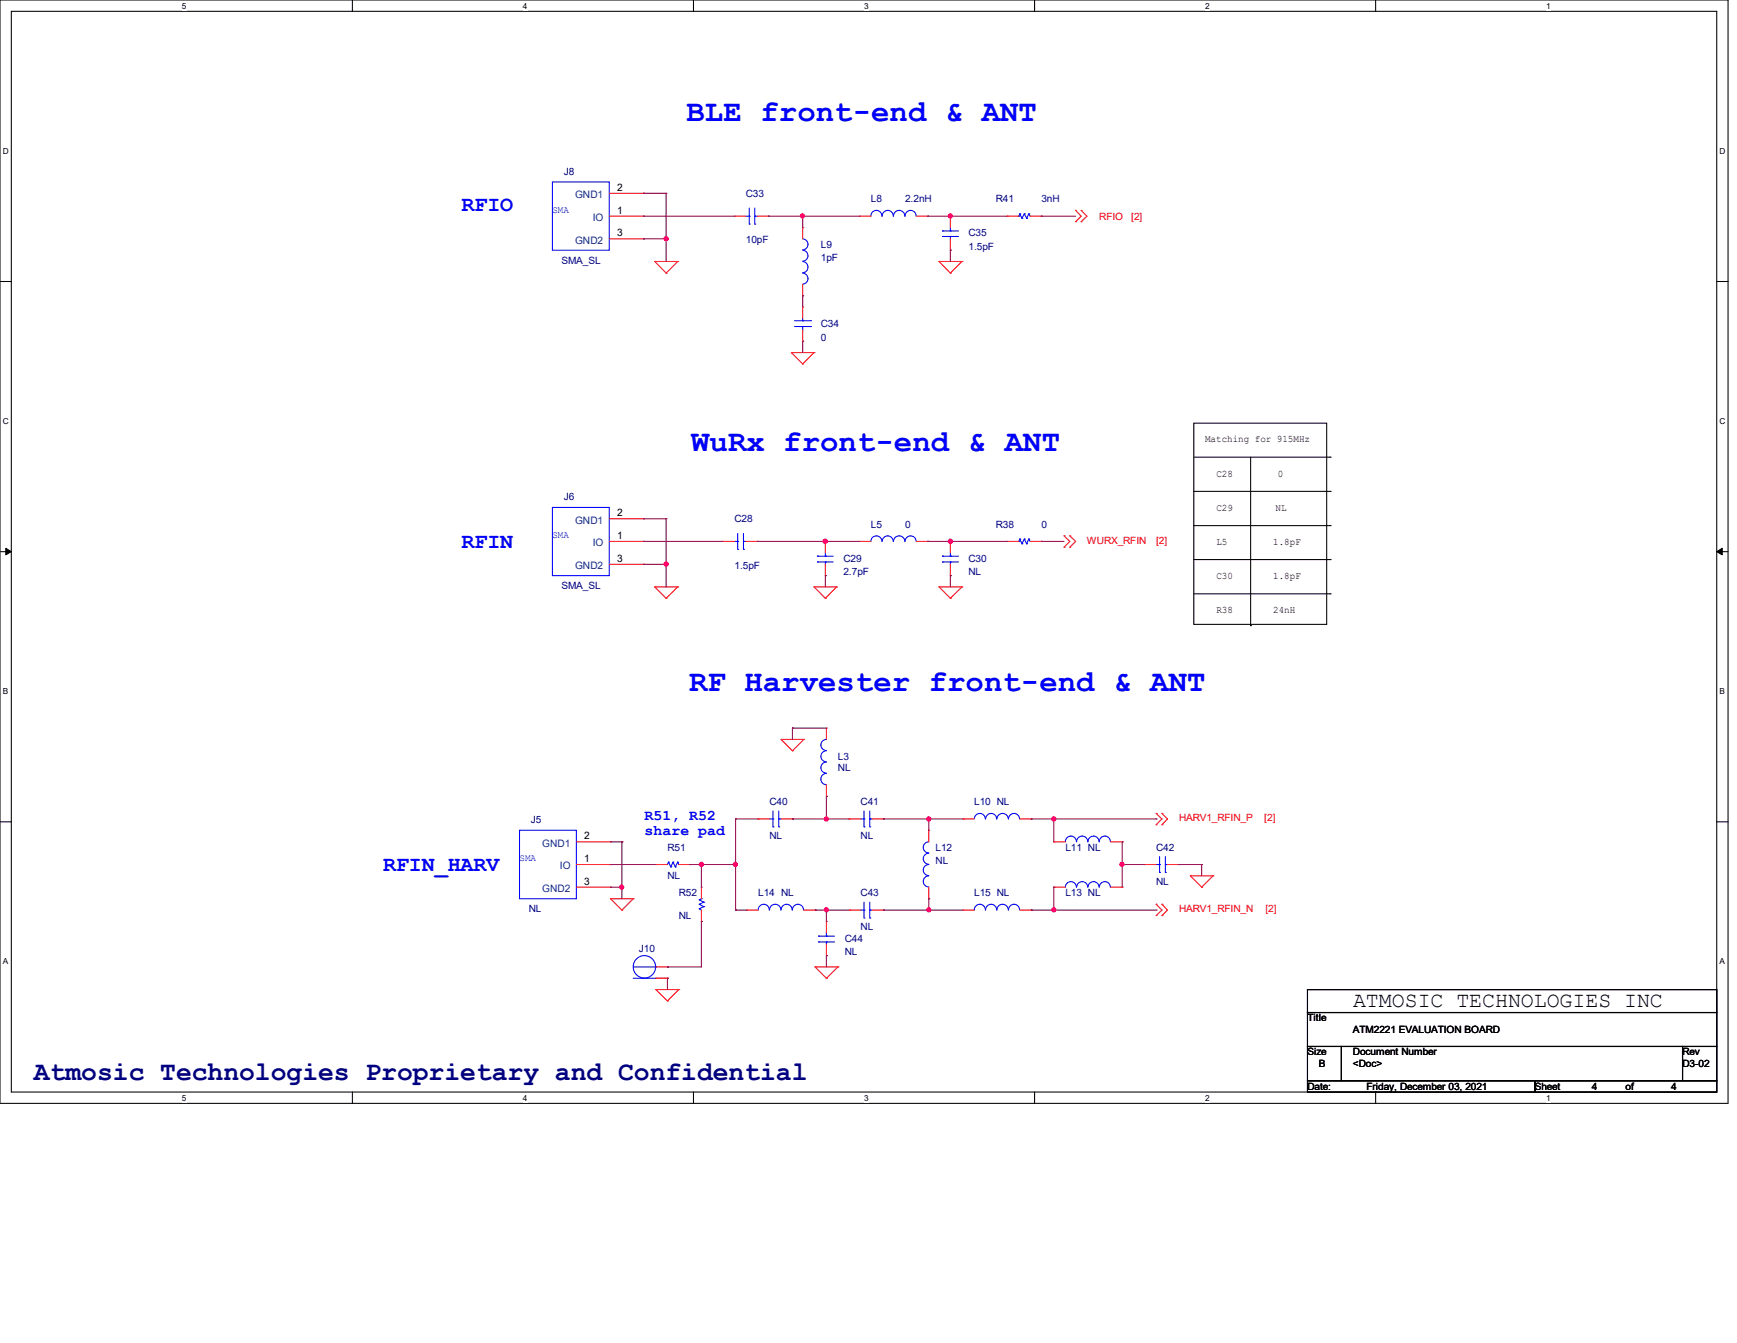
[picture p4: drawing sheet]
<svg xmlns="http://www.w3.org/2000/svg" width="279mm" height="216mm" viewBox="0 0 279 216" stroke-linecap="round" stroke-linejoin="round" font-family="sans-serif">
<path d="M0 0h278v177.4h-278zM1.8 1.8h274.3v173.8h-274.3z" fill="none" stroke="#000" stroke-width=".17"/>
<g fill="#fff">
<path d="M29.3 .2h.7v1.5h-.7z"/>
<path d="M29.3 175.8h.7v1.4h-.7z"/>
</g>
<path d="M56.7 0v1.8M56.7 175.6v1.8" fill="none" stroke="#000" stroke-width=".17"/>
<g fill="#fff">
<path d="M84.1 .2h.7v1.5h-.7z"/>
<path d="M84.1 175.8h.7v1.4h-.7z"/>
</g>
<path d="M111.5 0v1.8M111.5 175.6v1.8" fill="none" stroke="#000" stroke-width=".17"/>
<g fill="#fff">
<path d="M139 .2h.7v1.5h-.7z"/>
<path d="M139 175.8h.7v1.4h-.7z"/>
</g>
<path d="M166.4 0v1.8M166.4 175.6v1.8" fill="none" stroke="#000" stroke-width=".17"/>
<g fill="#fff">
<path d="M193.8 .2h.8v1.5h-.8z"/>
<path d="M193.8 175.8h.8v1.4h-.8z"/>
</g>
<path d="M221.3 0v1.8M221.3 175.6v1.8" fill="none" stroke="#000" stroke-width=".17"/>
<g fill="#fff">
<path d="M248.7 .2h.7v1.5h-.7z"/>
<path d="M248.7 175.8h.7v1.4h-.7z"/>
<path d="M.5 23.5h.9v1.5h-.9z"/>
<path d="M276.6 23.5h.9v1.5h-.9z"/>
<path d="M.5 67h.9v1.5h-.9z"/>
<path d="M276.6 67h.9v1.5h-.9z"/>
</g>
<path d="M0 45.3h1.8M276.1 45.3h1.9" fill="none" stroke="#000" stroke-width=".17"/>
<g fill="#fff">
<path d="M.5 110.4h.8v1.5h-.8z"/>
<path d="M276.6 110.4h.9v1.5h-.9z"/>
</g>
<path d="M0 88.7h1.8M276.1 88.7h1.9" fill="none" stroke="#000" stroke-width=".17"/>
<path d="M.9 88.1l.9 .6-.9 .5zM276.1 88.7l.9-.6v1.1z" fill="#000" stroke="#000" stroke-width=".16"/>
<g fill="#fff">
<path d="M.5 153.8h.8v1.5h-.8z"/>
<path d="M276.6 153.8h.9v1.5h-.9z"/>
</g>
<g fill="none" stroke="#000" stroke-width=".17">
<path d="M192 68h21.4v32.4h-21.4zM192 73.5h22M192 79h22M201.2 73.5v27.1M214 73.5h.1M214 79h.1M192 84.5h22M192 90h22M192 95.5h22M214 84.5h.1M214 90h.1M214 95.5h.1"/>
<path d="M201.2 100.6h.1M0 132.1h1.8M276.1 132.1h1.9M210.3 159.1h65.8v3.7h-65.8zM210.3 162.8h65.8v5.4h-65.8zM210.3 168.2h5.5v5.5h-5.5zM210.3 173.7h36.6v1.9h-36.6zM215.8 168.2h54.8v5.5h-54.8zM246.9 173.7h29.2v1.9h-29.2zM270.6 168.2h5.5v5.5h-5.5z"/>
</g>
<g fill="none" stroke="#f00" stroke-width=".17">
<path d="M98 34.8h5.5M98 31.1h5.5M98 38.4h5.5M103.5 34.8h.1M103.5 31.1h.1M103.5 38.4h.1M118.2 34.8h.1M118.2 34.8h1.8M121.8 34.8h1.8M123.6 34.8h.1M129.1 36.6h.1M129.1 36.6v1.8"/>
<path d="M138.3 34.8h.1M138.3 34.8h1.8M147.4 34.8h1.8M149.2 34.8h.1M152.9 34.8h.1M152.9 34.8v1.8M152.9 38.4v1.8M162 34.8h.1M162 34.8h1.9M165.7 34.8h1.8M167.5 34.8h.1M173 33.8h.1"/>
<path d="M173 35.6h.1M173 33.8l.9 1-.9 .8M173.9 33.8h.1M173.9 35.6h.1M173.9 33.8l.9 1-.9 .8M105.3 42h.1M105.3 42h3.7M105.3 42l1.8 1.9M107.1 43.9h.1M109 42h.1M109 42l-1.9 1.9M127.3 56.7h.1"/>
<path d="M127.3 56.7h3.6M127.3 56.7l1.8 1.8M129.1 58.5h.1M129.1 47.5h.1M129.1 49.4h.1M129.1 54.9h.1M129.1 45.7v1.8M129.1 49.4v1.8M129.1 53v1.9M130.9 56.7h.1M130.9 56.7l-1.8 1.8M151 42h.1"/>
<path d="M151 42h3.7M151 42l1.9 1.9M152.9 43.9h.1M152.9 40.2h.1M154.7 42h.1M154.7 42l-1.8 1.9M98 87h5.5M98 83.4h5.5M98 90.7h5.5M103.5 87h.1M103.5 83.4h.1M103.5 90.7h.1"/>
<path d="M105.3 94.4h.1M105.3 94.4h3.7M105.3 94.4l1.8 1.8M107.1 96.2h.1M109 94.4h.1M109 94.4l-1.9 1.8M116.3 87h.1M116.3 87h1.9M120 87h1.8M121.8 87h.1M130.9 94.4h.1M130.9 94.4h3.7"/>
<path d="M130.9 94.4l1.9 1.8M132.8 96.2h.1M132.8 92.5h.1M132.8 87h.1M132.8 87v1.9M132.8 90.7v1.8M134.6 94.4h.1M134.6 94.4l-1.8 1.8M138.3 87h.1M138.3 87h1.8M147.4 87h1.8M149.2 87h.1"/>
<path d="M151 94.4h.1M151 94.4h3.7M151 94.4l1.9 1.8M152.9 96.2h.1M152.9 92.5h.1M152.9 87h.1M152.9 87v1.9M152.9 90.7v1.8M154.7 94.4h.1M154.7 94.4l-1.8 1.8M162 87h.1M162 87h1.9"/>
<path d="M165.7 87h1.8M167.5 87h.1M171.2 88h.1M171.2 86.1h.1M171.2 86.1l.9 .9-.9 1M172.1 88h.1M172.1 86.1h.1M172.1 86.1l.9 .9-.9 1M125.6 118.9h.1M125.6 118.9h3.7M125.6 118.9l1.9 1.8M129.3 118.9h.1"/>
<path d="M129.3 118.9l-1.8 1.8M132.9 117.1h.1M132.9 117.1v1.8M92.7 139h5.5M92.7 135.3h5.5M98.2 139h.1M98.2 135.3h.1M105.5 139h.1M105.5 139h1.9M109.2 139h1.8M111 139h.1M122 131.7h.1"/>
<path d="M122 131.7h1.8M125.6 131.7h1.9M127.5 120.7h.1M127.5 131.7h.1M132.9 128h.1M132.9 126.2v1.8M136.6 131.7h.1M136.6 131.7h1.8M140.3 131.7h1.8M142.1 131.7h.1M149.4 133.5h.1M149.4 133.5v1.8"/>
<path d="M154.9 131.7h.1M154.9 131.7h1.8M164 131.7h1.9M165.9 131.7h.1M169.5 135.3h.1M169.5 135.3h1.9M178.6 135.3h1.9M180.5 135.3h.1M184.1 139h.1M184.1 139h1.9M186 132.6h.1M186 130.8h.1"/>
<path d="M186 130.8l.9 .9-.9 .9M186.9 132.6h.1M186.9 130.8h.1M186.9 130.8l.9 .9-.9 .9M187.8 139h1.9M189.7 139h.1M92.7 142.6h5.5M98.2 144.5h.1M98.2 142.6h.1M98.2 144.5h3.7M98.2 144.5l1.8 1.8M100 146.3h.1"/>
<path d="M101.9 144.5h.1M101.9 144.5l-1.9 1.8M105.5 159.1h.1M105.5 155.4h1.9M105.5 159.1h3.7M105.5 159.1l1.9 1.8M105.5 157.3h1.9M107.4 157.3h.1M107.4 155.4h.1M109.2 159.1h.1M109.2 159.1l-1.8 1.8M112.8 148.1h.1"/>
<path d="M112.8 142.6h.1M112.8 142.6v1.9M112.8 146.3v1.8M120.1 146.3h.1M120.1 146.3h1.9M129.3 146.3h1.8M131.1 155.4h.1M131.1 146.3h.1M131.1 155.4h3.7M131.1 155.4l1.8 1.9M132.9 157.3h.1M132.9 153.6h.1"/>
<path d="M132.9 148.1h.1M132.9 148.1v1.8M132.9 151.8v1.8M134.8 155.4h.1M134.8 155.4l-1.9 1.9M136.6 146.3h.1M136.6 146.3h1.8M140.3 146.3h1.8M142.1 146.3h.1M149.4 144.5h.1M149.4 142.6v1.9M154.9 146.3h.1"/>
<path d="M154.9 146.3h1.8M164 146.3h1.9M165.9 146.3h.1M169.5 142.6h.1M169.5 142.6h1.9M178.6 142.6h1.9M180.5 142.6h.1M186 147.2h.1M186 145.4h.1M186 145.4l.9 .9-.9 .9M186.9 147.2h.1M186.9 145.4h.1"/>
<path d="M186.9 145.4l.9 .9-.9 .9M191.5 140.8h.1M191.5 140.8h3.6M191.5 140.8l1.8 1.8M193.3 142.6h.1M195.1 140.8h.1M195.1 140.8l-1.8 1.8M107.4 160.9h.1"/>
</g>
<g fill="none" stroke="#00f" stroke-width=".17">
<path d="M88.9 29.3h9.1v10.9h-9.1zM120 34.8h.5M120.5 36h.1M120.5 34.8h.1M120.5 33.4v2.6M121.4 34.8h.1M121.4 36h.1M121.4 34.8h.4M121.4 33.4v2.6M129.1 38.4a.89 .89 0 0 1 .9 .9 .89 .89 0 0 1-.9 .9M141.9 34.8a.89 .89 0 0 0-.9-1 .89 .89 0 0 0-.9 1M143.7 34.8a.89 .89 0 0 0-.9-1 .89 .89 0 0 0-.9 1"/>
<path d="M145.5 34.8a.91 .91 0 0 0-.9-1 .91 .91 0 0 0-.9 1M147.4 34.8a.89 .89 0 0 0-.9-1 .89 .89 0 0 0-.9 1M151.6 37.1h.1M151.6 38h.1M151.6 37.1h2.6M151.6 38h2.6M152.9 38h.1M152.9 37.1h.1M152.9 36.6v.5M152.9 38v.4M163.9 34.8h.1M164 34.4h.1"/>
<path d="M164 34.4l.4 .7M164 34.4l-.1 .4M164.4 35.1h.1M164.8 34.4h.1M164.8 34.4l.3 .7M164.8 34.4l-.4 .7M165.1 35.1h.1M165.5 34.4h.1M165.5 34.4l.2 .4M165.5 34.4l-.4 .7M127.8 52.5h2.6M127.8 51.6h2.6"/>
<path d="M129.1 40.2a.89 .89 0 0 1 .9 .9 .89 .89 0 0 1-.9 .9M129.1 42a.91 .91 0 0 1 .9 .9 .91 .91 0 0 1-.9 1M129.1 43.9a.89 .89 0 0 1 .9 .9 .89 .89 0 0 1-.9 .9M129.1 51.6h.1M129.1 52.5h.1M129.1 51.2v.4M129.1 52.5v.5M130.4 52.5h.1M130.4 51.6h.1M88.9 81.6h9.1v10.9h-9.1zM118.2 87h.5M118.7 88.3h.1"/>
<path d="M118.7 87h.1M118.7 85.8v2.5M119.6 87h.1M119.6 88.3h.1M119.6 87h.4M119.6 85.8v2.5M131.5 89.4h.1M131.5 90.3h.1M131.5 89.4h2.5M131.5 90.3h2.5M132.8 90.3h.1M132.8 89.4h.1"/>
<path d="M132.8 88.9v.5M132.8 90.3v.4M140.1 87a.89 .89 0 0 1 .9-.9 .89 .89 0 0 1 .9 .9M141.9 87a.89 .89 0 0 1 .9-.9 .89 .89 0 0 1 .9 .9M143.7 87a.91 .91 0 0 1 .9-.9 .91 .91 0 0 1 .9 .9M145.6 87a.89 .89 0 0 1 .9-.9 .89 .89 0 0 1 .9 .9M151.6 89.4h.1M151.6 90.3h.1M151.6 89.4h2.6M151.6 90.3h2.6M152.9 90.3h.1M152.9 89.4h.1"/>
<path d="M152.9 88.9v.5M152.9 90.3v.4M163.9 87h.1M164 86.7h.1M164 86.7l.4 .7M164 86.7l-.1 .3M164.4 87.4h.1M164.8 86.7h.1M164.8 86.7l.3 .7M164.8 86.7l-.4 .7M165.1 87.4h.1M165.5 86.7h.1"/>
<path d="M165.5 86.7l.2 .3M165.5 86.7l-.4 .7M132.9 118.9a.89 .89 0 0 0-.9 .9 .89 .89 0 0 0 .9 .9M83.6 133.5h9.1v11h-9.1zM107.5 138.6h.1M107.5 138.6l-.1 .4M107.5 138.6l.4 .8M107.9 139.4h.1M108.2 138.6h.1M108.2 138.6l-.3 .8M108.2 138.6l.4 .8M108.6 139.4h.1"/>
<path d="M109 138.6h.1M109 138.6l-.4 .8M109 138.6l.2 .4M109.2 139h.1M123.8 131.7h.5M124.3 132.9h.1M124.3 131.7h.1M124.3 130.4v2.5M125.3 131.7h.1M125.3 132.9h.1M125.3 131.7h.3M125.3 130.4v2.5"/>
<path d="M132.9 124.3a.91 .91 0 0 0-.9 .9 .91 .91 0 0 0 .9 1M132.9 122.5a.89 .89 0 0 0-.9 .9 .89 .89 0 0 0 .9 .9M132.9 120.7a.89 .89 0 0 0-.9 .9 .89 .89 0 0 0 .9 .9M138.4 131.7h.6M139 132.9h.1M139 131.7h.1M139 130.4v2.5M139.9 131.7h.1M139.9 132.9h.1M139.9 131.7h.4M139.9 130.4v2.5M149.4 137.2a.89 .89 0 0 0-.9 .8 .89 .89 0 0 0 .9 .9"/>
<path d="M149.4 135.3a.89 .89 0 0 0-.9 .9 .89 .89 0 0 0 .9 .9M149.4 139a.89 .89 0 0 0-.9 .9 .89 .89 0 0 0 .9 .9M156.7 131.7a.89 .89 0 0 1 .9-.9 .89 .89 0 0 1 .9 .9M158.5 131.7a.89 .89 0 0 1 .9-.9 .89 .89 0 0 1 .9 .9M160.4 131.7a.91 .91 0 0 1 .9-.9 .91 .91 0 0 1 .9 .9M162.2 131.7a.89 .89 0 0 1 .9-.9 .89 .89 0 0 1 .9 .9M173.1 135.3a.89 .89 0 0 0-.8-.9 .89 .89 0 0 0-.9 .9M175 135.3a.89 .89 0 0 0-.9-.9 .89 .89 0 0 0-.9 .9M176.8 135.3a.89 .89 0 0 0-.9-.9 .89 .89 0 0 0-.9 .9M178.6 135.3a.89 .89 0 0 0-.9-.9 .89 .89 0 0 0-.9 .9M186 139h.5M186.5 139h.1"/>
<path d="M186.5 137.7v2.6M187.5 139h.1M187.5 139h.3M187.5 137.7v2.6M101.9 155.4h3.6M101.9 157.3h3.6M105.5 155.4h.1M105.5 157.3h.1M112.5 146.1h.1M112.5 145.4h.1M112.5 144.7h.1M112.5 146.1l.3 .2"/>
<path d="M112.5 145.4l.7 .4M112.5 144.7l.7 .3M112.8 144.5h.1M112.8 144.5l-.3 .2M113.2 145.8h.1M113.2 145h.1M113.2 145.8l-.7 .3M113.2 145l-.7 .4M123.7 146.3a.89 .89 0 0 0-.9-.9 .89 .89 0 0 0-.8 .9M125.6 146.3a.91 .91 0 0 0-.9-.9 .91 .91 0 0 0-.9 .9M127.4 146.3a.89 .89 0 0 0-.9-.9 .89 .89 0 0 0-.9 .9M129.2 146.3a.89 .89 0 0 0-.8-.9 .89 .89 0 0 0-.9 .9"/>
<path d="M131.7 150.5h.1M131.7 151.4h.1M131.7 150.5h2.5M131.7 151.4h2.5M132.9 151.4h.1M132.9 150.5h.1M132.9 149.9v.6M132.9 151.4v.4M138.4 146.3h.6M139 147.6h.1M139 146.3h.1M139 145v2.6"/>
<path d="M139.9 146.3h.1M139.9 147.6h.1M139.9 145v2.6M139.9 146.3h.4M149.4 140.8a.89 .89 0 0 0-.9 .9 .89 .89 0 0 0 .9 .9M158.5 146.3a.89 .89 0 0 0-.9-.9 .89 .89 0 0 0-.9 .9M160.3 146.3a.89 .89 0 0 0-.9-.9 .89 .89 0 0 0-.9 .9M162.2 146.3a.91 .91 0 0 0-.9-.9 .91 .91 0 0 0-.9 .9M164 146.3a.89 .89 0 0 0-.9-.9 .89 .89 0 0 0-.9 .9M171.4 142.6a.89 .89 0 0 1 .9-.9 .89 .89 0 0 1 .8 .9M173.2 142.6a.89 .89 0 0 1 .9-.9 .89 .89 0 0 1 .9 .9M175 142.6a.89 .89 0 0 1 .9-.9 .89 .89 0 0 1 .9 .9"/>
<path d="M176.8 142.6a.89 .89 0 0 1 .9-.9 .89 .89 0 0 1 .9 .9M186.5 140.3h.1M187.5 140.3h.1"/>
<circle cx="103.7" cy="155.4" r="1.8"/>
</g>
<g fill="none" stroke="#800040" stroke-width=".17">
<path d="M103.5 38.4h.1M103.5 31.1h.1M103.5 34.8h.1M103.5 34.8h14.7M103.5 38.4h3.6M103.5 31.1h3.6M107.1 38.4h.1M107.1 31.1h.1M107.1 31.1v10.9M123.6 34.8h.1M123.6 34.8h14.7M129.1 34.8h.1"/>
<path d="M129.1 34.8v1.8M149.2 34.8h.1M149.2 34.8h12.8M152.9 34.8h.1M167.5 34.8h.1M167.5 34.8h5.5M129.1 47.5h.1M129.1 54.9h.1M129.1 47.5v1.9M129.1 54.9v1.8M152.9 40.2h.1M152.9 40.2v1.8"/>
<path d="M103.5 83.4h.1M103.5 90.7h.1M103.5 87h.1M103.5 87h12.8M103.5 83.4h3.6M103.5 90.7h3.6M107.1 83.4h.1M107.1 90.7h.1M107.1 83.4v11M121.8 87h.1M121.8 87h16.5M132.8 87h.1"/>
<path d="M132.8 92.5h.1M132.8 92.5v1.9M149.2 87h.1M149.2 87h12.8M152.9 87h.1M152.9 92.5h.1M152.9 92.5v1.9M167.5 87h.1M167.5 87h3.7M127.5 117.1h.1M127.5 117.1h5.4M127.5 117.1v1.8"/>
<path d="M98.2 139h.1M98.2 135.3h1.8M98.2 139h7.3M100 135.3h.1M100 135.3v9.2M111 139h.1M111 139h7.3M112.8 139h.1M112.8 139v3.6M118.3 131.7h.1M118.3 139h.1M118.3 131.7h3.7"/>
<path d="M118.3 131.7v14.6M127.5 131.7h.1M127.5 131.7h9.1M132.9 128h.1M132.9 131.7h.1M132.9 128v3.7M142.1 131.7h.1M142.1 131.7h12.8M149.4 131.7h.1M149.4 131.7v1.8M165.9 131.7h.1M165.9 131.7h20.1"/>
<path d="M169.5 131.7h.1M169.5 131.7v3.6M180.5 135.3h.1M180.5 139h.1M180.5 135.3v7.3M180.5 139h3.6M186 131.7h.1M189.7 139h.1M189.7 139h3.6M193.3 139h.1M193.3 139v1.8M98.2 142.6h1.8"/>
<path d="M100 142.6h.1M107.4 155.4h.1M107.4 157.3h.1M107.4 157.3v1.8M112.8 148.1h.1M112.8 148.1v7.3h-5.4M118.3 146.3h.1M118.3 146.3h1.8M131.1 146.3h.1M131.1 146.3h5.5M132.9 146.3h.1M132.9 153.6h.1"/>
<path d="M132.9 146.3v1.8M132.9 153.6v1.8M142.1 146.3h.1M142.1 146.3h12.8M149.4 144.5h.1M149.4 146.3h.1M149.4 144.5v1.8M165.9 146.3h.1M165.9 146.3h20.1M169.5 142.6h.1M169.5 142.6v3.7M186 146.3h.1"/>
</g>
<g fill="#f0f" stroke="#f0f" stroke-width=".17">
<circle cx="107.1" cy="90.7" r=".34"/>
<circle cx="107.1" cy="38.4" r=".34"/>
<circle cx="152.9" cy="34.7" r=".34"/>
<circle cx="132.7" cy="87" r=".35"/>
<circle cx="152.9" cy="87" r=".34"/>
<circle cx="129.1" cy="34.7" r=".34"/>
<circle cx="132.9" cy="131.7" r=".34"/>
<circle cx="118.3" cy="139" r=".34"/>
<circle cx="149.4" cy="131.7" r=".34"/>
<circle cx="169.5" cy="131.7" r=".34"/>
<circle cx="112.8" cy="139" r=".34"/>
<circle cx="180.5" cy="139" r=".34"/>
<circle cx="100" cy="142.6" r=".34"/>
<circle cx="149.4" cy="146.3" r=".34"/>
<circle cx="132.9" cy="146.3" r=".34"/>
<circle cx="169.5" cy="146.3" r=".34"/>
</g>
<g font-size="4.9" fill="#00f">
<text x="110.4" y="19.5">BLE front-end &amp; ANT</text>
<text x="111.2" y="72.5">WuRx front-end &amp; ANT</text>
<text x="110.8" y="111.1">RF Harvester front-end &amp; ANT</text>
</g>
<text font-size="4.4" fill="#000080" x="5.5" y="173.7">Atmosic Technologies Proprietary and Confidential</text>
<g font-size="3.5" fill="#00f">
<text x="74.3" y="33.9">RFIO</text>
<text x="74.3" y="88.1">RFIN</text>
<text x="61.6" y="140">RFIN_HARV</text>
</g>
<text font-size="3.5" x="217.6" y="161.8">ATMOSIC TECHNOLOGIES INC</text>
<g font-size="2.4" fill="#00f">
<text x="103.7" y="131.8">R51, R52</text>
<text x="103.7" y="134.2">share pad</text>
</g>
<g font-size="1.7" fill="#004080">
<text x="92.5" y="31.8">GND1</text>
<text x="95.3" y="35.5">IO</text>
<text x="92.5" y="39.2">GND2</text>
<text x="92.5" y="84.2">GND1</text>
<text x="95.3" y="87.8">IO</text>
<text x="92.5" y="91.5">GND2</text>
<text x="87.2" y="136.1">GND1</text>
<text x="87.2" y="143.4">GND2</text>
<text x="90" y="139.7">IO</text>
</g>
<g font-size="1.7">
<text x="99.3" y="34.3">1</text>
<text x="99.3" y="30.6">2</text>
<text x="99.3" y="38">3</text>
<text x="99.3" y="83">2</text>
<text x="99.3" y="86.6">1</text>
<text x="99.3" y="90.3">3</text>
<text x="94" y="134.9">2</text>
<text x="94" y="138.6">1</text>
<text x="94" y="142.2">3</text>
</g>
<g font-size="1.6" fill="#000080">
<text x="90.7" y="28.2">J8</text>
<text x="120" y="31.6">C33</text>
<text x="140.1" y="32.5">L8</text>
<text x="145.6" y="32.5">2.2nH</text>
<text x="160.2" y="32.5">R41</text>
<text x="167.5" y="32.5">3nH</text>
<text x="120" y="39.1">10pF</text>
<text x="132" y="39.8">L9</text>
<text x="155.8" y="38">C35</text>
<text x="155.8" y="40.2">1.5pF</text>
<text x="90.3" y="42.4">SMA_SL</text>
<text x="132" y="42">1pF</text>
<text x="132" y="52.6">C34</text>
<text x="132" y="54.8">0</text>
<text x="90.7" y="80.4">J6</text>
<text x="118.2" y="83.9">C28</text>
<text x="140.1" y="84.8">L5</text>
<text x="145.6" y="84.8">0</text>
<text x="160.2" y="84.8">R38</text>
<text x="167.5" y="84.8">0</text>
<text x="90.3" y="94.7">SMA_SL</text>
<text x="118.2" y="91.4">1.5pF</text>
<text x="135.7" y="90.3">C29</text>
<text x="135.7" y="92.5">2.7pF</text>
<text x="155.8" y="90.3">C30</text>
<text x="155.8" y="92.5">NL</text>
<text x="134.8" y="122.1">L3</text>
<text x="134.8" y="124">NL</text>
<text x="123.8" y="129.5">C40</text>
<text x="138.4" y="129.5">C41</text>
<text x="156.7" y="129.5">L10 NL</text>
<text x="85.4" y="132.4">J5</text>
<text x="107.4" y="136.8">R51</text>
<text x="123.8" y="134.9">NL</text>
<text x="138.4" y="134.9">NL</text>
<text x="150.5" y="136.8">L12</text>
<text x="171.4" y="136.8">L11 NL</text>
<text x="186" y="136.8">C42</text>
<text x="107.4" y="141.4">NL</text>
<text x="150.5" y="138.9">NL</text>
<text x="186" y="142.2">NL</text>
<text x="85" y="146.6">NL</text>
<text x="109.2" y="144.1">R52</text>
<text x="109.2" y="147.7">NL</text>
<text x="122" y="144.1">L14 NL</text>
<text x="138.4" y="144.1">C43</text>
<text x="138.4" y="149.6">NL</text>
<text x="156.7" y="144.1">L15 NL</text>
<text x="171.4" y="144.1">L13 NL</text>
<text x="102.8" y="153">J10</text>
<text x="135.9" y="151.4">C44</text>
<text x="135.9" y="153.6">NL</text>
</g>
<g font-size="1.6" fill="#00f">
<text x="88.9" y="34.2">SMA</text>
<text x="88.9" y="86.5">SMA</text>
<text x="83.6" y="138.4">SMA</text>
</g>
<g font-size="1.6" fill="#f00">
<text x="176.8" y="35.4">RFIO</text>
<text x="181.9" y="35.4">[2]</text>
<text x="174.8" y="87.4">WURX_RFIN</text>
<text x="186" y="87.4">[2]</text>
<text x="189.7" y="132">HARV1_RFIN_P</text>
<text x="203.4" y="132">[2]</text>
<text x="189.7" y="146.6">HARV1_RFIN_N</text>
<text x="203.5" y="146.6">[2]</text>
</g>
<g font-size="1.6">
<text x="193.8" y="71.1">Matching for 915MHz</text>
<text x="195.7" y="76.6">C28</text>
<text x="205.5" y="76.6">0</text>
<text x="195.7" y="82.1">C29</text>
<text x="205.2" y="82.1">NL</text>
<text x="195.7" y="87.6">L5</text>
<text x="204.8" y="87.6">1.8pF</text>
<text x="195.7" y="93.1">C30</text>
<text x="204.8" y="93.1">1.8pF</text>
<text x="195.7" y="98.6">R38</text>
<text x="204.8" y="98.6">24nH</text>
<text x="210.3" y="164.2">Title</text>
<text x="217.6" y="166">ATM2221 EVALUATION BOARD</text>
<text x="210.3" y="169.7">Size</text>
<text x="212.1" y="171.5">B</text>
<text x="217.6" y="169.7">Document Number</text>
<text x="217.6" y="171.5">&lt;Doc&gt;</text>
<text x="270.6" y="169.7">Rev</text>
<text x="270.6" y="171.5">D3-02</text>
<text x="210.3" y="175.2">Date:</text>
<text x="219.8" y="175.2">Friday, December 03, 2021</text>
<text x="246.9" y="175.2">Sheet</text>
<text x="256" y="175.2">4</text>
<text x="261.5" y="175.2">of</text>
<text x="268.8" y="175.2">4</text>
</g>
<g font-size="1.3">
<text x="29.3" y="1.4">5</text>
<text x="84.1" y="1.4">4</text>
<text x="139" y="1.4">3</text>
<text x="193.8" y="1.4">2</text>
<text x="248.7" y="1.4">1</text>
<text x=".5" y="24.7">D</text>
<text x="276.6" y="24.7">D</text>
<text x=".5" y="68.2">C</text>
<text x="276.6" y="68.2">C</text>
<text x=".5" y="111.6">B</text>
<text x="276.6" y="111.6">B</text>
<text x=".5" y="155">A</text>
<text x="276.6" y="155">A</text>
<text x="29.3" y="177">5</text>
<text x="84.1" y="177">4</text>
<text x="139" y="177">3</text>
<text x="193.8" y="177">2</text>
<text x="248.7" y="177">1</text>
</g>
</svg>
